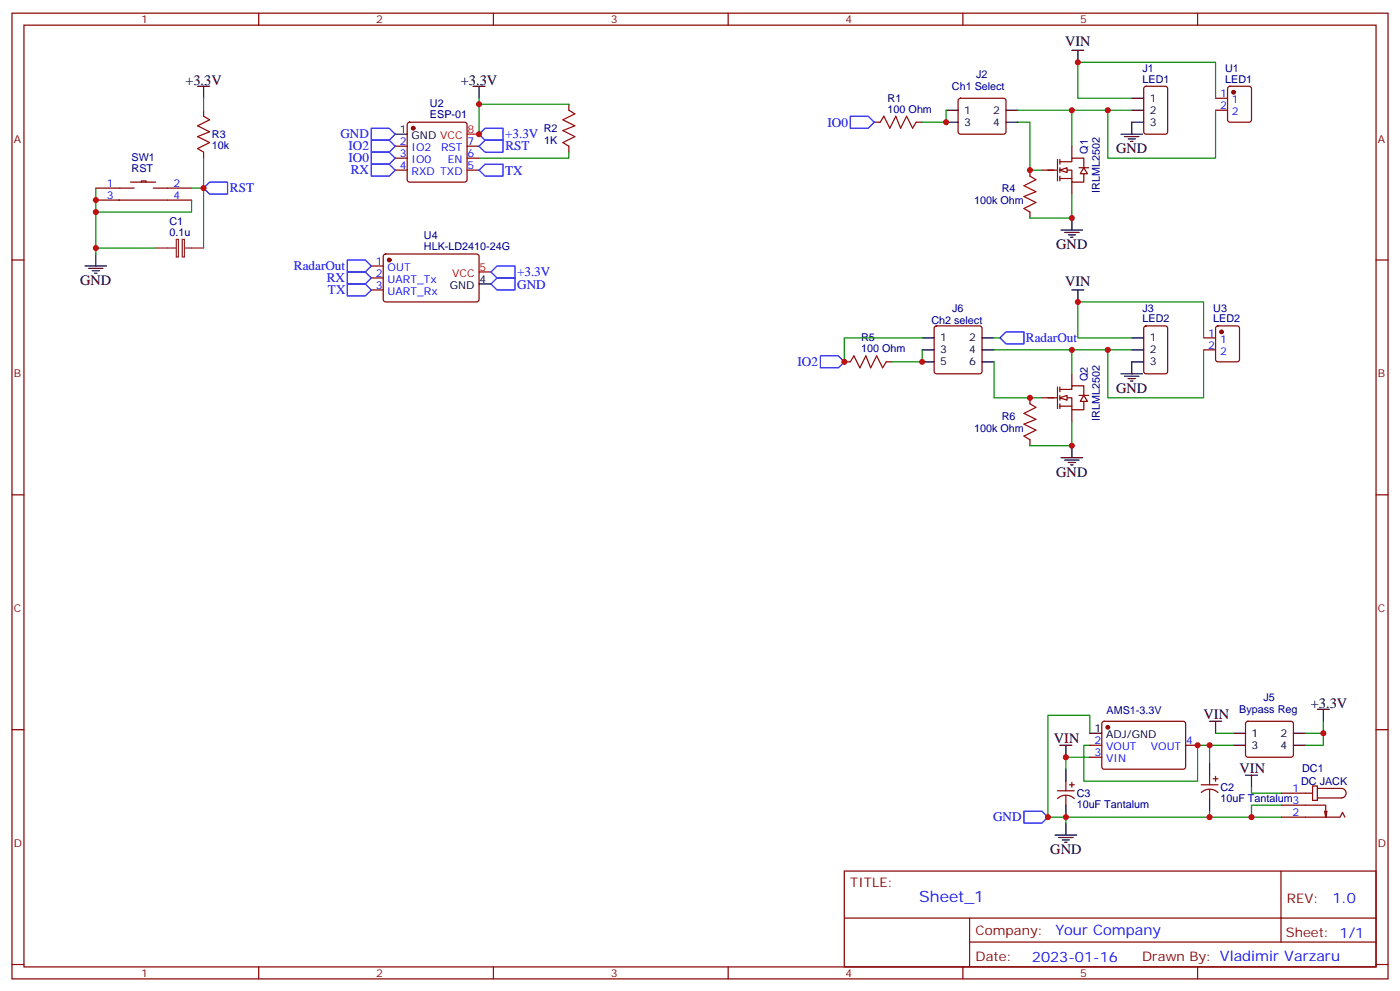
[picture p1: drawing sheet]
<svg xmlns="http://www.w3.org/2000/svg" width="412mm" height="292mm" viewBox="0 0 412 292" stroke-linecap="round" stroke-linejoin="round" font-family="sans-serif">
<g fill="none" stroke="#870000" stroke-width=".35">
<path d="M3.5 3.9h405.4v284.3h-405.4zM7.1 7.4h398.2v277.3h-398.2zM76.2 3.9v3.5M145.3 3.9v3.5M214.5 3.9v3.5M283.6 3.9v3.5M352.8 3.9v3.5M120.2 36.2l.4-.2h16.3l.5 .2 .2 .5v16.2l-.3 .5-.4 .2h-16.3l-.4-.2-.3-.5v-16.2zM116.4 43h3.5M116.4 46.6h3.5M116.4 50.1h3.5M137.6 43h3.5"/>
<path d="M137.6 46.6h3.5M137.6 50.1h3.5M306.9 50.1h4.6M311.5 46.9v6.4M312.2 50.1h3.5v3.5h3.6v-2.4M312.2 47.6h3.5v-1h3.6v2.8M312.2 46.9v1.4M312.2 49.4v1.4M312.2 51.9v1.4M312.2 52.6h3.5M315.7 43v3.6M315.7 53.6v3.5"/>
<path d="M317.9 49.4h2.8M3.5 76.6h3.6M405.3 76.6h3.6M3.5 145.7h3.6M405.3 145.7h3.6M3.5 214.8h3.6M405.3 214.8h3.6M248.7 256.5h156.6v28.2h-156.6zM377.3 256.5v20.9M248.7 270.3h156.5M285.6 277.4h119.6M285.6 270.3v14.1"/>
<path d="M3.5 284h3.6M76.2 284.7v3.5M145.3 284.7v3.5M214.5 284.7v3.5M283.6 284.7v3.5M352.8 284.7v3.5M405.3 284h3.6"/>
</g>
<path d="M137.6 39.5h3.5" fill="none" stroke="#f00" stroke-width=".35"/>
<path d="M116.4 39.5h3.5" fill="none" stroke="#000" stroke-width=".35"/>
<circle cx="121.7" cy="37.7" r=".53" fill="#870000" stroke="#870000" stroke-width=".35"/>
<g fill="#fff" stroke="#870000" stroke-width=".35">
<path d="M319.3 49.4l1 1.8h-2.1z"/>
<path d="M312.2 50.1l2.1-.7v1.4z"/>
</g>
<path d="M259.3 36l1-1.8 1.8 3.5 1.8-3.5 1.4 3.5 1.8-3.5 1.7 3.5 1.1-1.7M303.4 51.9l1.8 1-3.6 1.8 3.6 1.7-3.6 1.5 3.6 1.7-3.6 1.8 1.8 1" fill="none" stroke="#a10000" stroke-width=".35"/>
<g fill="none" stroke="#870000" stroke-width=".35">
<path d="M257.5 36h1.8M269.9 36h1.7M303.4 50.1v1.8M303.4 62.4v1.8M306.9 117.1h4.6M311.5 113.9v6.4M312.2 117.1h3.5v3.5h3.6v-2.4M312.2 114.7h3.5v-1.1h3.6v2.8M312.2 113.9v1.5M312.2 116.4v1.4M312.2 118.9v1.4M312.2 119.6h3.5"/>
<path d="M315.7 110.1v3.5M317.9 116.4h2.8M315.7 120.6v3.6"/>
</g>
<g fill="#fff" stroke="#870000" stroke-width=".35">
<path d="M319.3 116.4l1 1.8h-2.1z"/>
<path d="M312.2 117.1l2.1-.7v1.4z"/>
</g>
<path d="M60 34.2l1.7 1.1-3.5 1.7 3.5 1.8-3.5 1.4 3.5 1.8-3.5 1.7 1.8 1.1M167.6 32.5l1.7 1-3.5 1.8 3.5 1.7-3.5 1.5 3.5 1.7-3.5 1.8 1.8 1M250.5 106.5l1-1.7 1.8 3.5 1.8-3.5 1.4 3.5 1.7-3.5 1.8 3.5 1.1-1.8M303.4 118.9l1.8 1-3.6 1.8 3.6 1.8-3.6 1.4 3.6 1.7-3.6 1.8 1.8 1.1" fill="none" stroke="#a10000" stroke-width=".35"/>
<g fill="none" stroke="#870000" stroke-width=".35">
<path d="M60 32.5v1.7M167.6 30.7v1.8M282.5 29.1l.4-.2h12.7l.5 .2 .2 .5v9.5l-.7 .4-12.9-.1-.5-.6v-9.2zM337.1 25.6l.5-.2h5.7l.6 .4 .1 13-.5 .7h-5.9l-.6-.5-.1-12.9zM358.1 28.9h3.5M358.1 32.5h3.5M361.8 25.6l.5-.2h5.6l.7 .4 .1 9.5-.5 .6-5.9 .1-.6-.5-.1-9.4zM28.2 58.9h28.2M28.2 55.4h11.3M38.5 53.6h7.4M41.6 53.6v-.3h1.4v.3M45.2 55.4h11.2"/>
<path d="M60 44.8v1.8M167.6 43v1.8M109.4 78.3h3.5M113.1 75l.5-.2h27.1l.4 .7-.1 13-.6 .4-27.1-.1-.4-.6v-12.7zM109.4 81.8h3.5M109.4 85.4h3.5M275.4 96.2l.5-.2h12.7l.5 .2 .2 .5v12.7l-.3 .5-.4 .2h-12.7l-.5-.3-.2-.4v-12.7zM337.1 96.2l.5-.2h5.7l.6 .4 .1 13-.5 .6-5.9 .1-.6-.5-.1-12.9zM354.5 99.5h3.6M358.3 96.2l.5-.2h5.6l.7 .4v9.4l-.4 .7h-5.9l-.7-.4v-9.4zM248.7 106.5h1.8M261.1 106.5h1.7"/>
<path d="M303.4 117.1v1.8M354.5 103h3.6M303.4 129.5v1.7M321 219.4h3.6M324.8 212.6l.5-.2h23.5l.4 .7v13l-.7 .4-23.5-.1-.4-.6v-12.7zM349.2 219.4h3.6M367.1 212.6l.5-.2h12.7l.5 .2 .2 .5-.1 9.4-.6 .5-13-.1-.4-.7v-9.1zM311.5 232.8h4.9M311.5 235.1a3.5 3.5 0 0 1 5 0M314 230v2.8M314 234.2v2.9M315 231.1h1.4"/>
<path d="M315.7 230.4v1.4M321 223h3.6M353.8 231.1h5M353.9 233.3a3.5 3.5 0 0 1 4.9 .1M356.3 228.2v2.9M356.3 232.5v2.8M357.4 229.3h1.4M358.1 228.6v1.4M377.5 237.1h13v3.5l.4-1.8M377.5 233.5h9.1M386.6 231.4h1.5v4.3h-1.5zM388.1 232.1h7a1.41 1.41 0 0 1 1.4 1.4 1.41 1.41 0 0 1-1.4 1.4h-7"/>
<path d="M390.2 238.8l.3 1.8M377.5 240.6h17.3l.7-1.4 .7 1.4"/>
</g>
<g fill="none" stroke="#008700" stroke-width=".35">
<path d="M60 28.9v3.6M141.1 28.9v10.6M141.1 30.7h26.5M278.7 32.5v3.5h-7.1M299.9 36h3.5v14.1h3.5M299.9 32.5h33.5M315.7 32.5v10.5M326.3 32.5v14.1h31.8v-14.1M333.4 28.9h-15.9v-10.6h40.6v10.6M28.2 55.4v19.4M56.4 58.9v3.5h-28.2M60 46.6v8.8h-3.6"/>
<path d="M60 55.4v17.6M167.6 44.8v1.8h-26.5M315.7 57.1v7.1h-12.3M28.2 73h17.7M271.6 99.5h-22.9v7M292.8 99.5h1.8M333.4 99.5h-15.9v-10.6h37v10.6M271.6 103v3.5h-8.8M292.8 106.5v10.6h14.1M292.8 103h40.6M315.7 103v7.1M326.3 103v14.1h28.2v-14.1"/>
<path d="M315.7 124.2v7h-12.3M321 215.9v-5.3h-12.3v30h5.3M321 219.4h-1.7v10.6h33.5v-10.6h3.5v5.3M356.3 219.4h7.1M358.1 215.9h5.3M389.8 215.9v3.5h-5.3M389.8 212.4v3.5h-5.3M321 223h-7v3.5M356.3 238.8v1.8h-42.3M368.7 231.8v1.7h8.8M377.5 237.1h-8.8v3.5M314 240.6v1.8"/>
<path d="M356.3 240.6h21.2"/>
</g>
<g fill="none" stroke="#000" stroke-width=".35">
<path d="M315.7 14.8h3.6M317.5 14.8v3.5M58.2 25.4h3.5M60 25.4v3.5M139.3 25.4h3.6M141.1 25.4v3.5M278.7 32.5h3.5M278.7 36h3.5M296.3 32.5h3.6M296.3 36h3.6M330.2 39.5h6.3M333.4 32.5h3.5"/>
<path d="M333.4 28.9h3.5M336.9 36h-3.5v3.5M331.3 40.2h4.2M332.3 40.9h2.1M333 41.6h.7M25 78.3h6.4M26.1 79h4.2M27.2 79.7h2.1M28.2 74.8v3.5M312.6 67.7h6.3M313.6 68.4h4.3M314.7 69.1h2.1"/>
<path d="M315.4 69.8h.7M315.7 64.2v3.5M27.9 80.4h.7M141.1 83.6h3.5M271.6 99.5h3.6M289.3 99.5h3.5M315.7 85.4h3.6M317.5 85.4v3.5M333.4 99.5h3.5M271.6 106.5h3.6M271.6 103h3.6M289.3 106.5h3.5"/>
<path d="M289.3 103h3.5M330.2 110.1h6.3M331.3 110.8h4.2M332.3 111.5h2.1M333 112.2h.7M333.4 103h3.5M336.9 106.5h-3.5v3.6M312.6 134.8h6.3M313.6 135.5h4.3M314.7 136.2h2.1M315.4 136.9h.7M315.7 131.2v3.6"/>
<path d="M312.2 219.4h3.5M314 219.4v3.6M321 215.9h3.6M356.3 212.4h3.5M358.1 212.4v3.5M363.4 215.9h3.5M363.4 219.4h3.5M381 215.9h3.5M381 219.4h3.5M388.1 208.8h3.5M389.8 208.8v3.6M314 226.5v3.5"/>
<path d="M314 237.1v3.5M356.3 224.7v3.5M356.3 235.3v3.5M366.9 228.2h3.5M368.7 228.2v3.6M310.8 245.9h6.3M311.9 246.6h4.2M312.9 247.3h2.1M313.6 248h.7M314 242.4v3.5"/>
</g>
<g fill="#870000" stroke="#870000" stroke-width=".35">
<circle cx="326.3" cy="214.1" r=".53"/>
<circle cx="359.8" cy="97.7" r=".53"/>
<circle cx="363.4" cy="27.2" r=".53"/>
<circle cx="114.7" cy="76.6" r=".53"/>
</g>
<g fill="none" stroke="#00f" stroke-width=".35">
<path d="M109.4 37.7h5.3l1.7 1.8-1.7 1.8h-5.3zM141.1 39.5l1.8-1.8h5.3v3.6h-5.3zM250.5 34.2h5.3l1.7 1.8-1.7 1.7h-5.3zM60 55.4l1.7-1.8h5.3v3.5h-5.3zM109.4 48.3h5.3l1.7 1.8-1.7 1.8h-5.3zM109.4 44.8h5.3l1.7 1.8-1.7 1.7h-5.3zM109.4 41.3h5.3l1.7 1.7-1.7 1.8h-5.3zM141.1 50.1l1.8-1.8h5.3v3.6h-5.3zM141.1 43l1.8-1.7h5.3v3.5h-5.3zM102.3 76.6h5.3l1.8 1.7-1.8 1.8h-5.3zM146.4 78.3h5.3v3.5h-5.3l-1.8-1.7zM102.3 80.1h5.3l1.8 1.7-1.8 1.8h-5.3z"/>
<path d="M102.3 83.6h5.3l1.8 1.8-1.8 1.7h-5.3zM144.6 83.6l1.8-1.8h5.3v3.6h-5.3zM294.6 99.5l1.7-1.8h5.3v3.5h-5.3zM241.7 104.8h5.2l1.8 1.7-1.8 1.8h-5.2zM301.6 238.8h5.3l1.8 1.8-1.8 1.8h-5.3z"/>
</g>
<path d="M45.9 73h6M51.9 70.5h.7v5.2h-.7zM53.7 70.5h.6v5.2h-.6zM54.3 73h5.7" fill="none" stroke="#8c2424" stroke-width=".35"/>
<path d="M141.1 80.1h3.5" fill="none" stroke="#f00" stroke-width=".35"/>
<g fill="#c00">
<circle cx="368.7" cy="240.6" r=".88"/>
<circle cx="389.8" cy="215.9" r=".88"/>
<circle cx="356.3" cy="240.6" r=".88"/>
<circle cx="356.3" cy="219.4" r=".88"/>
<circle cx="352.8" cy="219.4" r=".88"/>
<circle cx="314" cy="223" r=".88"/>
<circle cx="314" cy="240.6" r=".88"/>
<circle cx="308.7" cy="240.6" r=".88"/>
<circle cx="141.1" cy="30.7" r=".88"/>
<circle cx="315.7" cy="131.2" r=".88"/>
<circle cx="315.7" cy="64.2" r=".88"/>
<circle cx="303.4" cy="50.1" r=".88"/>
<circle cx="278.7" cy="36" r=".88"/>
<circle cx="315.7" cy="32.5" r=".88"/>
<circle cx="303.4" cy="117.1" r=".88"/>
<circle cx="315.7" cy="103" r=".88"/>
<circle cx="317.5" cy="18.3" r=".88"/>
<circle cx="326.3" cy="32.5" r=".88"/>
<circle cx="317.5" cy="88.9" r=".88"/>
<circle cx="326.3" cy="103" r=".88"/>
<circle cx="141.1" cy="39.5" r=".88"/>
<circle cx="28.2" cy="58.9" r=".88"/>
<circle cx="28.2" cy="73" r=".88"/>
<circle cx="60" cy="55.4" r=".88"/>
<circle cx="28.2" cy="62.4" r=".88"/>
<circle cx="248.7" cy="106.5" r=".88"/>
<circle cx="271.6" cy="106.5" r=".88"/>
</g>
<text font-size="4.6" fill="#00f" x="270.8" y="265.5">Sheet_1</text>
<g font-size="4.2">
<text x="313.8" y="13.6">VIN</text>
<text x="54.6" y="25.1">+3.3V</text>
<text x="135.7" y="25.1">+3.3V</text>
<text x="328.8" y="45.2">GND</text>
<text x="311.1" y="73.4">GND</text>
<text x="23.6" y="84">GND</text>
<text x="313.8" y="84.2">VIN</text>
<text x="328.8" y="115.7">GND</text>
<text x="311.1" y="140.4">GND</text>
<text x="386.1" y="208.5">+3.3V</text>
<text x="354.5" y="211.7">VIN</text>
<text x="310.4" y="218.7">VIN</text>
<text x="365.1" y="227.5">VIN</text>
<text x="309.4" y="251.5">GND</text>
</g>
<g font-size="4.2" fill="#00f">
<text x="392.5" y="265.7">1.0</text>
<text x="310.9" y="275.3">Your Company</text>
<text x="304" y="283.1">2023-01-16</text>
</g>
<g font-size="3.9" fill="#00f">
<text x="100.3" y="40.7">GND</text>
<text x="148.8" y="40.7">+3.3V</text>
<text x="243.8" y="37.3">IO0</text>
<text x="102.6" y="47.8">IO0</text>
<text x="102.6" y="44.3">IO2</text>
<text x="148.9" y="44.2">RST</text>
<text x="103.3" y="51.3">RX</text>
<text x="148.8" y="51.4">TX</text>
<text x="67.7" y="56.6">RST</text>
<text x="86.6" y="79.6">RadarOut</text>
<text x="96.2" y="83.1">RX</text>
<text x="152.3" y="81.3">+3.3V</text>
<text x="96.6" y="86.7">TX</text>
<text x="152.4" y="85">GND</text>
<text x="302.2" y="100.8">RadarOut</text>
<text x="234.9" y="107.8">IO2</text>
<text x="292.5" y="241.8">GND</text>
</g>
<g font-size="3.9" fill="#800">
<text x="250.5" y="261.1">TITLE:</text>
<text x="379.1" y="265.7">REV:</text>
<text x="287.4" y="275.3">Company:</text>
<text x="378.7" y="275.9">Sheet: 1/1</text>
<text x="287.4" y="282.9">Date:</text>
<text x="336.4" y="283">Drawn By: Vladimir Varzaru</text>
</g>
<g font-size="3.2" fill="#800">
<text x="41.6" y="6.9">1</text>
<text x="110.8" y="6.9">2</text>
<text x="179.9" y="6.9">3</text>
<text x="249.1" y="6.9">4</text>
<text x="318.2" y="6.9">5</text>
<text x="4.1" y="42">A</text>
<text x="405.9" y="42">A</text>
<text x="4.1" y="111.1">B</text>
<text x="405.9" y="111.1">B</text>
<text x="4.1" y="180.3">C</text>
<text x="405.9" y="180.3">C</text>
<text x="4.1" y="249.4">D</text>
<text x="405.9" y="249.4">D</text>
<text x="41.6" y="287.7">1</text>
<text x="110.8" y="287.7">2</text>
<text x="179.9" y="287.7">3</text>
<text x="249.1" y="287.7">4</text>
<text x="318.2" y="287.7">5</text>
</g>
<g font-size="3.2" fill="#000080">
<text x="287.5" y="23">J2</text>
<text x="336.6" y="21.2">J1</text>
<text x="360.9" y="21.2">U1</text>
<text x="261.5" y="29.9">R1</text>
<text x="280.4" y="26.5">Ch1 Select</text>
<text x="336.6" y="24.3">LED1</text>
<text x="360.9" y="24.3">LED1</text>
<text x="126.7" y="34.8">ESP-01</text>
<text x="126.7" y="31.6">U2</text>
<text x="261.5" y="33.2">100 Ohm</text>
<text x="62.4" y="40.7">R3</text>
<text x="160.2" y="38.9">R2</text>
<text x="38.8" y="47.5">SW1</text>
<text x="62.4" y="43.8">10k</text>
<text x="160.3" y="42.4">1K</text>
<text x="320.5" y="45.2" transform="rotate(-90 320.5 45.2)">Q1</text>
<text x="38.8" y="50.7">RST</text>
<text x="295.1" y="56.5">R4</text>
<text x="324" y="56.8" transform="rotate(-90 324 56.8)">IRLML2502</text>
<text x="287" y="60.1">100k Ohm</text>
<text x="49.9" y="69.4">0.1u</text>
<text x="49.9" y="66.4">C1</text>
<text x="124.9" y="70.4">U4</text>
<text x="124.9" y="73.6">HLK-LD2410-24G</text>
<text x="274.4" y="95.3">Ch2 select</text>
<text x="280.5" y="91.8">J6</text>
<text x="336.6" y="94.9">LED2</text>
<text x="336.6" y="91.7">J3</text>
<text x="357.4" y="94.9">LED2</text>
<text x="357.4" y="91.7">U3</text>
<text x="253.7" y="100.5">R5</text>
<text x="253.7" y="103.7">100 Ohm</text>
<text x="320.5" y="112.3" transform="rotate(-90 320.5 112.3)">Q2</text>
<text x="295.1" y="123.6">R6</text>
<text x="324" y="123.9" transform="rotate(-90 324 123.9)">IRLML2502</text>
<text x="287" y="127.1">100k Ohm</text>
<text x="365.1" y="210">Bypass Reg</text>
<text x="372.2" y="206.4">J5</text>
<text x="326" y="210.1">AMS1-3.3V</text>
<text x="383.6" y="227.2">DC1</text>
<text x="359.5" y="232.9">C2</text>
<text x="383.3" y="231.2">DC JACK</text>
<text x="317.2" y="237.9">10uF Tantalum</text>
<text x="317.2" y="234.7">C3</text>
<text x="359.5" y="236.1">10uF Tantalum3</text>
</g>
<g font-size="3.2">
<text x="338.7" y="30">1</text>
<text x="284" y="33.5">1</text>
<text x="292.6" y="33.5">2</text>
<text x="338.7" y="33.5">2</text>
<text x="117.8" y="39.2">1</text>
<text x="121.2" y="40.9">GND VCC</text>
<text x="284" y="37">3</text>
<text x="292.6" y="37">4</text>
<text x="338.7" y="37">3</text>
<text x="141.3" y="83.3">4</text>
<text x="132.5" y="85">GND</text>
<text x="276.9" y="100.5">1</text>
<text x="285.5" y="100.5">2</text>
<text x="338.7" y="100.5">1</text>
<text x="276.9" y="104.1">3</text>
<text x="276.9" y="107.6">5</text>
<text x="285.5" y="104.1">4</text>
<text x="285.5" y="107.6">6</text>
<text x="338.7" y="107.6">3</text>
<text x="338.7" y="104.1">2</text>
<text x="322.4" y="215.5">1</text>
<text x="325.9" y="217.3">ADJ/GND</text>
<text x="368.7" y="217">1</text>
<text x="368.7" y="220.5">3</text>
<text x="377.2" y="217">2</text>
<text x="377.2" y="220.5">4</text>
</g>
<g font-size="3.2" fill="#00f">
<text x="359.4" y="28.6">1</text>
<text x="359.4" y="32.1">2</text>
<text x="362.9" y="30.3">1</text>
<text x="362.9" y="33.9">2</text>
<text x="117.8" y="46.2">3</text>
<text x="117.8" y="42.7">2</text>
<text x="121.2" y="48">IO0</text>
<text x="121.2" y="44.4">IO2</text>
<text x="129.9" y="44.4">RST</text>
<text x="131.9" y="48">EN</text>
<text x="137.8" y="42.7">7</text>
<text x="137.8" y="46.2">6</text>
<text x="117.8" y="49.7">4</text>
<text x="121.2" y="51.5">RXD TXD</text>
<text x="137.8" y="49.7">5</text>
<text x="31.5" y="58.6">3</text>
<text x="31.5" y="55">1</text>
<text x="51.2" y="58.6">4</text>
<text x="51.2" y="55">2</text>
<text x="110.7" y="78">1</text>
<text x="110.7" y="81.5">2</text>
<text x="114.2" y="79.7">OUT</text>
<text x="114.2" y="83.3">UART_Tx</text>
<text x="110.7" y="85">3</text>
<text x="114.2" y="86.8">UART_Rx</text>
<text x="355.9" y="99.1">1</text>
<text x="359.4" y="100.9">1</text>
<text x="355.9" y="102.7">2</text>
<text x="359.4" y="104.4">2</text>
<text x="322.4" y="219.1">2</text>
<text x="325.9" y="220.8">VOUT</text>
<text x="339" y="220.8">VOUT</text>
<text x="349.4" y="219.1">4</text>
<text x="322.4" y="222.6">3</text>
<text x="325.9" y="224.4">VIN</text>
<text x="380.7" y="233.2">1</text>
<text x="380.7" y="240.2">2</text>
</g>
<g font-size="3.2" fill="#f00">
<text x="137.8" y="39.2">8</text>
<text x="133.2" y="81.5">VCC</text>
<text x="141.3" y="79.7">5</text>
</g>
</svg>
